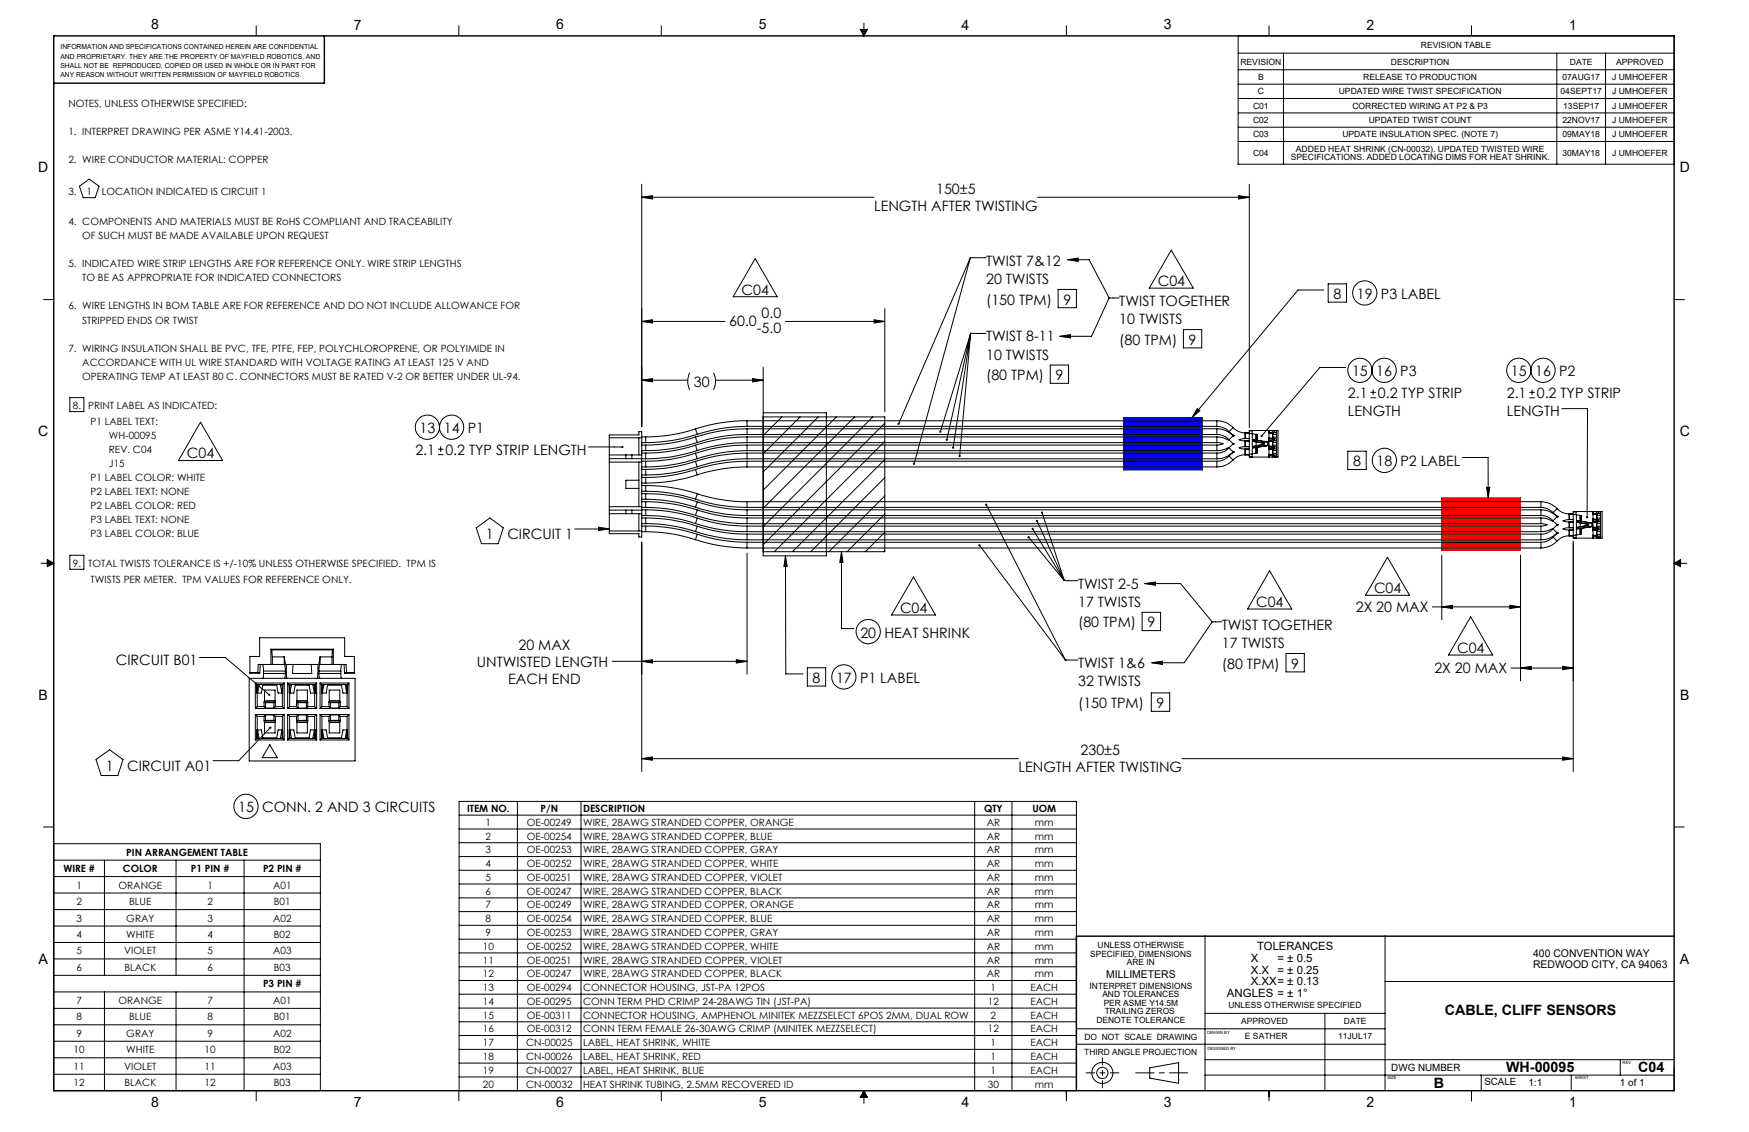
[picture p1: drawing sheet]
<svg xmlns="http://www.w3.org/2000/svg" width="432mm" height="279mm" viewBox="0 0 432 279" stroke-linecap="round" stroke-linejoin="round" font-family="sans-serif">
<g fill="none" stroke="#000" stroke-width=".25">
<path d="M63.3 6.4v2.5M113.3 6.4v2.5M163.3 6.4v2.5M212.4 7.3h1.7l-.8 1.6zM212.7 7.3l.6 1.6M213 7.3l.3 1.6M213.3 5.7v3.2M213.5 7.3l-.2 1.6M213.9 7.3l-.6 1.6M263.3 6.4v2.5M313.3 6.4v2.5M363.3 6.4v2.5"/>
<path d="M158.4 48.7l2.7-.4v.8zM158.4 45.5v59.8M158.4 48.7h57.4M256.2 48.7h52.2M305.8 48.3l2.6 .4-2.6 .4zM308.4 45.5v60.1M10.8 73.9h2.5M413.3 73.9h2.5M188.4 102.9h30v33.3h-30M188.4 101.9h15.6v35.3h-15.6zM188.5 102.9l-.1 .1M193 102.9l-4.6 4.6"/>
<path d="M197.5 102.9l-9.1 9.1M202 102.9l-13.6 13.6M206.5 102.9l-18.1 18.1M211 102.9l-22.6 22.5M215.5 102.9l-27.1 27.1M218.4 104.5l-30 29.9M218.4 108.9l-27.2 27.3M218.4 113.4l-22.7 22.8M218.4 117.9l-18.2 18.3M277.4 103.2h19.4v12.8h-19.4zM10.1 139h3.2M11.7 138.1l1.6 .9-1.6 .9z"/>
<path d="M11.7 138.4l1.6 .6M11.7 138.7l1.6 .3M13.3 139l-1.6 .6M13.3 139l-1.6 .3M158.4 133.8v56.6M184.4 136.5v29.9M218.4 122.4l-13.8 13.8M218.4 126.9l-9.3 9.3M218.4 131.4l-4.8 4.8M218.4 135.9l-.3 .3M356 122.9h19.4v12.9h-19.4zM388.4 133.5v56.9"/>
<path d="M413.3 139h3.2M413.3 139l1.6-.9v1.8zM413.3 139l1.6 .6M413.3 139l1.6 .3M414.9 138.4l-1.6 .6M414.9 138.7l-1.6 .3M151.2 163.2h33.2M158.4 163.2l2.7-.4v.9zM181.8 162.8l2.6 .4-2.6 .5zM158.4 187.3l2.7-.5v.8zM158.4 187.3h93M291.8 187.3h96.6"/>
<path d="M385.8 186.8l2.6 .5-2.6 .3zM10.8 204.1h2.5M413.3 204.1h2.5M297.5 231.1v38.1M341.9 231.1v38.1M265.7 257.7h76.2M265.7 253.9h76.2M297.5 250.1h44.4M327.1 250.1v19.1M341.9 242.3h71.4M63.3 269.2v2.5M113.3 269.2v2.5"/>
<path d="M163.3 269.2v2.5M213.3 269.2v3.1M213.3 269.2l.8 1.6h-1.7zM213.3 269.2l-.6 1.6M213.3 269.2l-.3 1.6M213.3 269.2l.6 1.6M213.3 269.2l.2 1.6M263.3 269.2v2.5M283.8 263.6l7.2-1.3v5.1l-7.2-1.3zM297.5 265.4h115.8M297.5 261.5h115.8M313.3 269.2v2.5"/>
<path d="M363.3 269.2v2.5M365.7 265.4v3.8M387.9 265.4v3.8M400 261.5v3.9M413.3 263.6v5.6"/>
<circle cx="272.2" cy="264.8" r="2.6"/>
<circle cx="272.2" cy="264.8" r="1.38"/>
</g>
<path d="M293.2 264.8h-12.8" fill="none" stroke="#000" stroke-width=".25" stroke-dasharray="15.2 1.3 1.3 1.3" stroke-dashoffset="10.7"/>
<path d="M276.2 264.8h-8.1" fill="none" stroke="#000" stroke-width=".25" stroke-dasharray="15.2 1.3 1.3 1.3" stroke-dashoffset="13.1"/>
<path d="M272.2 268.5v-7.4" fill="none" stroke="#000" stroke-width=".25" stroke-dasharray="15.2 1.3 1.3 1.3" stroke-dashoffset="13.4"/>
<path d="M13.3 8.9h400v260.3h-400zM80.1 8.9v11.6h-66.8M413.3 231.1h-147.6v38.1" fill="none" stroke="#000" stroke-width=".35"/>
<path d="M158.4 187.3l2.7-.5v.8zM385.8 186.8l2.6 .5-2.6 .3zM158.4 48.7l2.7-.4v.8zM305.8 48.3l2.6 .4-2.6 .4zM158.4 163.2l2.7-.4v.9zM181.8 162.8l2.6 .4-2.6 .5z" fill="#000"/>
<path d="M356 122.9h19.4v12.9h-19.4z" fill-rule="evenodd" fill="#f00"/>
<path d="M277.4 103.2h19.4v12.8h-19.4z" fill-rule="evenodd" fill="#00f"/>
<g fill="none" stroke="#000" stroke-width=".25">
<path d="M305.7 8.9h107.6v31.6h-107.6zM305.7 13.1h107.6M305.7 17.2h107.6M316.9 13.1v27.4M384.4 13.1v27.4M396.4 13.1v27.4M305.7 20.8h107.6M305.7 24.3h107.6M305.7 27.9h107.6M305.7 31.4h107.6M305.7 34.9h107.6M19.6 46l2.4-1.8 2.4 1.8-.9 2.8h-3z"/>
<path d="M158.4 79.3l2.7-.4v.8zM158.4 76.2v29.1M158.4 79.3h20.6M186.4 63.8l5.5 9.4h-10.9zM193.9 79.3h24.5M215.8 78.9l2.6 .4-2.6 .4zM218.4 76.2v25.4M239.6 63.6l-13.9 50.9M239.6 63.6h3.8M239.6 63.6l-17.7 41M261.2 71.4h4.5v4.6h-4.5zM263.6 64.1h5.3l4.9 9.4"/>
<path d="M263.6 64.1l2.6-.4v.8zM273.8 73.5l2.5 .1M273.8 73.5l-4.3 9.5h-7.9M289.2 61.7l5.4 9.4h-10.9zM326.8 71.6h-6.3l-26.3 31.6M327.9 70.1h4.5v4.5h-4.5zM17.3 98.1h3.4v3.5h-3.4zM158.4 93.8l2.7-.3v.8zM158.4 93.8h11.4M170.3 92l-.5 1.8v.9l.5 1.5M176.1 92l.5 1.8v1.2l-.5 1.2M176.6 93.8h11.8"/>
<path d="M185.8 93.5l2.6 .3-2.6 .5zM188.4 90.7v10.9M239.6 82.3l-5.8 26.2M239.6 82.3h3.8M239.6 82.3l-7.4 24.2M239.6 82.3l-2.7 30.3M239.6 82.3l-4.3 28.2M259.3 90.1h4.5v4.5h-4.5zM261.6 83l2.7-.4v.8zM292.2 81.4h4.5v4.5h-4.5zM332.2 90.7h-6.3l-14.4 16.9M338.3 98.2h1.4"/>
<path d="M338.3 96.8h1.4M339 96.2v1.3M377.6 98.2h1.3M377.6 96.8h1.3M378.2 96.2v1.3M49.5 104.2l5.5 9.5h-10.9zM108.1 112.2h1.4M108.1 110.9h1.4M108.8 110.2v1.3M145.3 110.3h8.4M150.4 107.4h7.3v-.9h.7v26h-.7v-.8h-7.3zM150.4 112.3h8"/>
<path d="M150.4 114.1h8M150.4 113.2h8M150.4 108.1h8M154.5 112.3v.9M156 112.3v.9M157.7 118.5h-3.2v2h3.2M157.7 108.1v4.2M157.7 114.1v11M158.4 109.3h1M158.4 107.8h1M158.4 109.9h1M158.4 111.2h1"/>
<path d="M158.4 111.8h1M158.4 113.2h1M158.4 113.8h1M158.4 115.3h1M158.4 117.2h1M158.4 115.9h1M158.4 117.8h1M158.4 119.2h1M158.4 119.8h1M159.4 119.8a41.7 41.7 0 0 1 12.8 2.1M159.4 107.8v1.5M159.4 109.9v1.3"/>
<path d="M159.4 111.8v1.4M159.4 113.8v1.5M159.4 115.9v1.3M159.4 117.8v1.4M159.4 119.8v1.4M171.7 105.9a39 39 0 0 1-12.3 1.9M171.7 107.9a39 39 0 0 1-12.3 2M171.7 109.9a40.4 40.4 0 0 1-12.3 1.9M171.7 111.9a39 39 0 0 1-12.3 1.9M171.7 113.9a39 39 0 0 1-12.3 2M171.7 115.9a40.4 40.4 0 0 1-12.3 1.9M171.7 105.9l.5 1.3"/>
<path d="M171.7 107.9l.5 1.3M171.7 109.9l.5 1.3M171.7 111.9l.5 1.3M171.7 113.9l.5 1.3M171.7 115.9l.5 1.3M172.2 107.2a41.7 41.7 0 0 1-12.8 2.1M172.2 109.2a40.3 40.3 0 0 1-12.8 2M172.2 111.2a39 39 0 0 1-12.8 2M172.2 113.2a41.7 41.7 0 0 1-12.8 2.1M172.2 115.2a40.3 40.3 0 0 1-12.8 2M172.2 117.2a39 39 0 0 1-12.8 2M184.4 105.2a39 39 0 0 0-12.2 2"/>
<path d="M184.4 103.9a40.3 40.3 0 0 0-12.7 2M184.4 107.2a39 39 0 0 0-12.2 2M184.4 105.8a41.7 41.7 0 0 0-12.7 2.1M184.4 109.3a40.4 40.4 0 0 0-12.2 1.9M184.4 107.8a39 39 0 0 0-12.7 2.1M184.4 111.2a39 39 0 0 0-12.2 2M184.4 109.9a40.3 40.3 0 0 0-12.7 2M184.4 113.2a39 39 0 0 0-12.2 2M184.4 111.8a41.7 41.7 0 0 0-12.7 2.1M184.4 115.3a40.4 40.4 0 0 0-12.2 1.9M184.4 113.8a41.7 41.7 0 0 0-12.7 2.1M184.4 103.9v1.3"/>
<path d="M184.4 105.8v1.4M184.4 107.8v1.5M184.4 109.9v1.3M184.4 111.8v1.4M184.4 113.8v1.5M184.4 109.3h116M184.4 107.8h116M184.4 105.2h116M184.4 103.9h116M184.4 105.8h116M184.4 107.2h116M184.4 109.9h116"/>
<path d="M184.4 111.2h116M184.4 111.8h116M184.4 113.2h116M184.4 113.8h116M184.4 115.3h116M295.6 100.9l.6 .5-2 1.8zM300.4 105.2a4.3 4.3 0 0 1 3 1.3M300.4 103.9a5.4 5.4 0 0 1 4 1.7M300.4 107.2a4.4 4.4 0 0 1 3.1 1.3l.9-.9M300.4 105.8a5.6 5.6 0 0 1 4 1.8M300.4 109.3l1.6 .2-1.6 .4M300.4 107.8l1.2 .1 1.7 .8 .1-.2 1 1"/>
<path d="M300.4 103.9v1.3M300.4 105.8v1.4M300.4 107.8v1.5M300.4 109.9v1.3M300.4 111.8v1.4M300.4 113.8v1.5M303.4 106.5l1.3 1-.3 .1M303.4 110.5l-.1-.1-1.7 .7-1.2 .1M303.4 110.6a4.1 4.1 0 0 1-3 1.2M303.4 112.6a4.1 4.1 0 0 1-3 1.2M303.4 110.6l1 .9M303.4 112.6l1 .9"/>
<path d="M304.4 105.6a4.1 4.1 0 0 0 3 1.3M304.4 111.5a5.6 5.6 0 0 1-4 1.7M304.4 113.5a5.6 5.6 0 0 1-4 1.8M304.4 111.5h.3l-1.3 1.1M304.4 105.6l-1 .9M304.4 109.6l-1 .9M304.5 109.4l.2 .1-.2 .1zM307.4 108.2l-1.5 .3 1.5 .3M307.4 110.2l-1.5 .3 1.5 .3M307.4 112.3a3.9 3.9 0 0 0-3 1.2M307.4 106.9v1.3M307.4 108.8v1.4"/>
<path d="M307.4 110.8v1.5M307.4 110.8h1M307.4 108.2h1M307.4 106.9h1M307.4 108.8h1M307.4 110.2h1M307.4 112.3h1M308.4 106.3h.7l.1 2.2M308.4 106.3h7.1v6.5h-7.1zM308.4 106.9l1.7 .3M309.2 108.9l.9 .2M309.2 108.9l3 .5"/>
<path d="M309.2 108.9v1.3M309.2 110.6l-.1 2.2h-.7M309.2 108.5l3.8 .7M309.2 108.5l.9 .1M310.1 111.9h.1M310.1 111.9l-1.7 .3M310.1 107.2v1.4M310.1 110.5v1.4M310.1 110.5l-.9 .1M310.1 110.5h.1M310.1 107.2h.1M310.1 108.6h.1"/>
<path d="M310.1 110.5h.3v1.3l-.3 .1M310.1 107.2l.3 .1v1.3h-.3M310.1 109.1l1.8 .3M310.1 110l-.9 .2M310.1 108.6l2.2 .4M310.1 109.1v.9M311.9 109.4h.3M311.9 109.7l-1.8 .3M311.9 109.4v.3M312.2 109.7h-.3M312.2 109.7h.1M312.2 109.4v.3"/>
<path d="M312.2 109.7l-3 .5M312.3 109h.1M312.3 108.9l.1 .1M312.3 108.9l.8 .2M312.3 110.1l-2.2 .4M312.3 108.9v.1M312.3 110.1h.1M312.4 110.1h.1M312.4 109h.1M312.4 110.1h-.1M313 109.2v.7M313 109.9l-3.8 .7"/>
<path d="M313 109.9l.1 .1M313.1 109.1l-.1 .1M313.1 110l-.8 .1M313.1 109.1v.9M313.3 106.3v6.5M313.3 110.2l1 .1M313.3 112.2l1 .1M313.3 106.3v.6M313.3 108.2v.7M313.3 110.2v.7M313.3 112.2v.6M313.3 106.9h.9"/>
<path d="M313.3 108.9h.9M313.3 110.9h.9M313.3 108.3h1.2M313.3 108.2l.8 .1v.5M313.3 106.8h1.8M313.3 110.7h.8M313.3 110.3h.8M313.3 108.7l.8 .1M314.1 106.3v.5l-.8 .1M314.1 110.3v.4M314.1 112.3v.5M314.1 112.3l-.8 .1"/>
<path d="M314.1 112.3h1M314.1 108.8h1M314.1 110.7l.4 .1M314.2 110.1l-.9 .1M314.2 112.1l-.9 .1M314.2 106.9v1.3M314.2 108.9v1.2M314.2 110.9v1.2M314.2 108.2h-.9M314.2 106.9l.1-.1v1.5l-.1-.1M314.2 112.1l.1 .2M314.2 110.1l.1 .2"/>
<path d="M314.2 109.9h.9M314.2 111.2h.9M314.2 107.2h.9M314.2 107.9h.9M314.2 111.9h.9M314.3 108.8l-1 .1M314.3 110.8l-1 .1M314.3 110.8l-.1 .1M314.3 108.8l-.1 .1M314.3 108.8v1.5M314.3 110.8v1.5M314.5 110.3h.6"/>
<path d="M314.5 112.3v.4h.6M314.5 110.8h.6M314.5 108.3v.5M314.5 110.3v.5M314.5 110.3h-.4M315.1 106.3h.1M315.1 112.7v.1M315.1 106.3h-.6v.5M315.1 108.3h-.6M315.1 109.2h-.9M315.2 106.3v6.5M332.7 111.4h4.6v4.5h-4.6z"/>
<path d="M361 112.9h6.4v10M385.6 100.9h6.3l-.1 26.8M17.3 137.1h3.4v3.4h-3.4zM117.6 130.3l3.3-2.5 3.3 2.5-1.2 3.9h-4.1zM147.8 130.1l2.6 .4-2.6 .5zM150.4 130.5l-8.5 .1M150.4 125.1h8M150.4 126.8h8M150.4 125.9h8M150.4 131.1h8M154.5 125.9v.9M156 125.9v.9"/>
<path d="M157.7 126.8v4.3M158.4 121.2h1M158.4 123.8h1M158.4 125.2h1M158.4 125.8h1M158.4 127.2h1M158.4 121.8h1M158.4 123.2h1M158.4 127.8h1M158.4 129.3h1M158.4 129.9h1M158.4 131.2h1"/>
<path d="M159.4 121.2a40.4 40.4 0 0 1 12.3 2M159.4 123.2a41.9 41.9 0 0 1 12.3 2M159.4 121.8a40.3 40.3 0 0 1 12.8 2.1M159.4 125.2a39 39 0 0 1 12.3 2M159.4 123.8a41.7 41.7 0 0 1 12.8 2.1M159.4 127.2a39 39 0 0 1 12.3 2M159.4 125.8a41.7 41.7 0 0 1 12.8 2.1M159.4 129.3a40.4 40.4 0 0 1 12.3 1.9M159.4 127.8a39 39 0 0 1 12.8 2.1M159.4 131.2a39 39 0 0 1 12.3 2M159.4 129.9a40.3 40.3 0 0 1 12.8 2M159.4 121.8v1.4"/>
<path d="M159.4 123.8v1.4M159.4 125.8v1.4M159.4 127.8v1.5M159.4 129.9v1.3M171.7 123.2a39 39 0 0 0 12.7 2M171.7 125.2a41.7 41.7 0 0 0 12.7 2M171.7 127.2a41.7 41.7 0 0 0 12.7 2.1M171.7 129.2a40.3 40.3 0 0 0 12.7 2M171.7 131.2a41.7 41.7 0 0 0 12.7 2M171.7 133.2a41.7 41.7 0 0 0 12.7 2.1M172.2 121.9a40.4 40.4 0 0 0 12.2 1.9M172.2 123.9a39 39 0 0 0 12.2 1.9"/>
<path d="M172.2 125.9a39 39 0 0 0 12.2 1.9M172.2 127.9a39 39 0 0 0 12.2 2M172.2 129.9a40.4 40.4 0 0 0 12.2 1.9M172.2 131.9a39 39 0 0 0 12.2 1.9M172.2 121.9l-.5 1.3M172.2 123.9l-.5 1.3M172.2 125.9l-.5 1.3M172.2 127.9l-.5 1.3M172.2 129.9l-.5 1.3M172.2 131.9l-.5 1.3M184.4 123.8v1.4M184.4 125.8v1.4"/>
<path d="M184.4 127.8v1.5M184.4 129.9v1.3M184.4 131.8v1.4M184.4 133.8v1.5M184.4 123.8h196M184.4 125.2h196M184.4 125.8h196M184.4 127.2h196M184.4 127.8h196M184.4 129.3h196M184.4 129.9h196M184.4 131.2h196"/>
<path d="M184.4 131.8h196M184.4 133.2h196M184.4 133.8h196M184.4 135.3h196M193.9 137.2l.1 29.1h4.2M193.9 137.2l.4 2.6h-.8zM207.8 136.2v19h3.1M207.8 136.2l.3 2.6h-.8zM241.8 134.6l21.2 28.3M243.5 124.6l19.5 38.3M253.9 132.6l8.8 10.7M254.9 130.5l7.8 12.8"/>
<path d="M256 128.6l6.7 14.7M257.3 126.5l5.4 16.8M342.5 137.5l5.5 9.4h-10.9zM356 137.1v15.9M367 120.3h.8l-.4 2.6zM375.4 137.1v31M380.4 125.2a4.3 4.3 0 0 1 3 1.3M380.4 123.8a5.6 5.6 0 0 1 4 1.8M380.4 127.2a4.4 4.4 0 0 1 3.1 1.3l.9-.9M380.4 125.8a5.6 5.6 0 0 1 4 1.8M380.4 129.3l1.6 .2-1.6 .4M380.4 127.8l1.1 .2 1.8 .7 .1-.1 1 .9"/>
<path d="M380.4 123.8v1.4M380.4 125.8v1.4M380.4 127.8v1.5M380.4 129.9v1.3M380.4 131.8v1.4M380.4 133.8v1.5M383.4 126.5l1.3 1-.3 .1M383.4 130.5l-.1-.1-1.8 .7-1.1 .1M383.4 130.6a4.1 4.1 0 0 1-3 1.2M383.4 132.6a4.5 4.5 0 0 1-3 1.2M383.4 130.6l1 .9M383.4 132.6l1 .9"/>
<path d="M384.4 125.6a4.3 4.3 0 0 0 3 1.3M384.4 131.5a5.6 5.6 0 0 1-4 1.7M384.4 133.5a5.6 5.6 0 0 1-4 1.8M384.4 131.5l.3 .1-1.3 1M384.4 125.6l-1 .9M384.4 129.6l-1 .9M384.4 129.5h.3zM387.4 128.2l-1.5 .4 1.5 .2M387.4 130.2l-1.5 .3 1.5 .3M387.4 132.3a4.1 4.1 0 0 0-3 1.2M387.4 126.9v1.3M387.4 128.8v1.4"/>
<path d="M387.4 130.8v1.5M387.4 126.9h1M387.4 128.2h1M387.4 128.8h1M387.4 130.2h1M387.4 130.8h1M387.4 132.3h1M388.4 126.3h7.1v6.5h-7.1zM388.4 134.1v34M388.4 126.9l.8 .1M388.4 126.3h.7v.7M389.1 132v.8h-.7"/>
<path d="M389.2 127v1.5M389.2 128.9v1.3M389.2 130.6v1.4M389.2 132l-.8 .2M389.2 128.5l3.8 .7M389.2 128.9l3 .5M389.2 128.9l.9 .2M389.2 128.5l.9 .1M389.2 127l.9 .2M390.1 127.2v1.4M390.1 130.5v1.4M390.1 130.5l-.9 .1"/>
<path d="M390.1 131.9l-.9 .1M390.1 130.5h.1M390.1 127.2h.1M390.1 131.9h.1M390.1 130.5h.4v1.3l-.4 .1M390.1 127.2l.4 .1v1.3h-.4M390.1 129.1l1.8 .3M390.1 130l-.9 .2M390.1 128.6h.1M390.1 128.6l2.2 .4M390.1 129.1v.9M391.9 129.4h.3"/>
<path d="M391.9 129.7l-1.8 .3M391.9 129.4v.3M392.2 129.6l-.3 .1M392.2 129.6v.1M392.2 129.4v.2M392.2 129.4v.3M392.2 129.7l-3 .5M392.2 129.4h.1M392.3 129h.1M392.3 130.1h.1M392.3 130.1l-2.2 .4M392.3 128.9l.1 .1"/>
<path d="M392.3 128.9l.8 .2M392.3 128.9v.1M392.4 130.1h.1M392.4 130.1h-.1M392.4 129h.1M393 129.2v.7M393 129.9l-3.8 .7M393 129.9l.1 .1M393.1 129.1l-.1 .1M393.1 130l-.8 .1M393.1 129.1v.9M393.3 126.8h1.8"/>
<path d="M393.3 126.3v6.5M393.3 128.3h1.2M393.3 130.7h1.2M393.3 130.4h.8M393.3 128.7l.8 .1M394.1 126.3v.5l-.8 .2 .9-.1M394.1 130.4v.3M394.1 132.3v.5M394.1 132.3l-.8 .1M394.1 132.3h1M394.1 128.8h1M394.2 132.2l-.9-.1 1 .2"/>
<path d="M394.2 126.9v1.2M394.2 128.9v1.2M394.2 131v1.2M394.2 132.2l.1 .1M394.2 130.1h-.9l1 .2M394.2 130.1l.1 .2M394.2 128.1h-.9l.8 .2v.5M394.2 126.9l.1-.1-.1 .3M394.2 131.2h.9M394.2 128l.1 .3-.1-.2M394.2 132l.1 .3M394.2 130l.1 .3"/>
<path d="M394.2 127.9h.9M394.2 131.9h.9M394.2 129.9h.9M394.3 128.8l-1 .1h.9M394.3 130.8l-1 .2h.9M394.3 130.8l-.1 .2M394.3 128.8l-.1 .1M394.3 128.8l-.1 .3M394.3 130.8l-.1 .3M394.5 132.3v.5h.6M394.5 130.3h.6M394.5 128.3v.5"/>
<path d="M394.5 130.3v.4M394.5 130.7l.6 .1M394.5 130.3l-.4 .1M395.1 126.3h.1M395.1 132.8h.1M395.1 126.3h-.6v.5M395.1 128.3h-.6M395.1 127.2h-.9M395.1 129.2h-.9M395.1 126.3v6.5M225.5 142.4l5.5 9.4h-10.9zM262.7 143.3h3.4"/>
<path d="M282 151.1h4.5v4.5h-4.5zM282.6 144h8.9l7.8 9.5M282.6 144l2.7-.3v.8zM299.3 153.5h2.3M299.3 153.5l-6.9 10.1h-8.1M313.4 140.9l5.5 9.4h-10.9zM353.6 149.8h21.8M356 149.8l2.6-.4v.8zM363.1 152.2l5.4 9.5h-10.9zM372.7 149.4l2.7 .4-2.7 .4zM49.2 162.3h6.4l10.9 9.2M61.5 167.4h26.2v20.4h-26.2z"/>
<path d="M61.7 166h1.9M63 168.6h7.2M63 168.6v6.3M63 176.4v6.2M63 174.9h7.2M63 176.4h7.2M63 176.4l.5 .4M63 168.6l.4 .3M63.4 168.9h1.5l-.4 2.2h-.9l.4-2.2M63.4 168.9v2.2M63.4 169.1h.6M63.4 171.1h.1"/>
<path d="M63.5 171.1v-2v5.3M63.5 176.8v5.4v-2M63.5 176.8h1.7M63.5 174.4l-.5 .5M63.5 174.4h1.7M63.6 166l.5 .2M64.1 166.2h-2.4v-4.2h2.4v-4.6h21v4.6h2.4v4.2h-2.4M64.2 164l-.1 2.2M64.8 164l.2 .5 .1 1.1M64.9 169.1h3.4M64.9 169h3.4M65.1 166.2l-.3 1.2"/>
<path d="M65.1 165.6h5.3M65.1 166.2h5.3M65.1 165.6v.6M65.2 174.4l.3 .4M65.2 173.2v1.2M65.2 176.8v1.2M65.2 173.2l.3 .2M65.2 178h2.8M65.2 173.2h2.8M65.3 170.3h2.6v2.6h-2.6zM65.3 178.3h2.6v2.6h-2.6zM65.5 176.5h2.1"/>
<path d="M65.5 176.5l-.3 .3M65.5 174.8h2.1M65.5 173.4h2.1M65.5 177.8h2.1M65.5 173.4v1.4M65.5 176.5v1.3M65.5 177.8l-.3 .2M66.7 179.6l-7.8 8.1h-6.3M66.9 160.2h15.4M66.9 160.2v3.8M66.9 160.2l.2 .2M67.1 160.4l.1 1.7"/>
<path d="M67.1 160.4h15M67.2 162.1v1.9M67.2 162.1h3M67.6 176.5l.4 .3M67.6 177.8l.4 .2M67.6 173.4v1.4M67.6 176.5v1.3M68 176.8h1.7M68 174.4h1.7M68 174.4l-.4 .4M68 173.2v1.2M68 176.8v1.2"/>
<path d="M68 173.2l-.4 .2M69.2 168.9l.4 2.2h-.9l-.4-2.2h1.5M69.3 169.1h.5M69.7 176.8l.1 5.5M69.7 174.4l.5 .5M69.8 168.9l-.1 5.5M70.2 164l.2 .5v1.1M70.2 164h-6.5l-.1 2M70.2 162.1l.3 1.9h8.2l.3-1.9M70.2 162.1v1.9M70.2 168.6v6.3M70.2 176.4v6.2"/>
<path d="M70.2 176.4l-.5 .4M70.2 168.6l-.4 .3M70.4 166.2l-.2 1.2M70.4 165.6v.6M70.7 164v2.4l.2 1M71 168.6h7.2M71 174.9h7.2M71 176.4h7.2M71 168.6v6.3M71 176.4v6.2M71 176.4l.5 .4M71 168.6l.4 .3"/>
<path d="M71.4 168.9h1.5l-.4 2.2h-.9l.4-2.2M71.4 168.9v2.2M71.4 169.1h.5M71.4 171.1h.1M71.4 171.1l.1-2v5.3M71.5 176.8h1.7M71.5 174.4h1.7M71.5 176.8v5.4l-.1-2M71.5 174.4l-.5 .5M72.4 164l-.2 2.2h4.8l-.2-2.2M72.9 169h3.4M72.9 169.1h3.4"/>
<path d="M73.2 174.4l.4 .4M73.2 173.2v1.2M73.2 176.8v1.2M73.2 173.2l.4 .2M73.2 178h2.8M73.2 173.2h2.8M73.3 170.3h2.6v2.6h-2.6zM73.3 178.3h2.6v2.6h-2.6zM73.6 176.5h2M73.6 174.8h2M73.6 176.5l-.4 .3M73.6 173.4v1.4"/>
<path d="M73.6 176.5v1.3M73.6 173.4h2M73.6 177.8h2M73.6 177.8l-.4 .2M75.6 176.5l.4 .3M75.6 173.4v1.4M75.6 176.5v1.3M75.6 177.8l.4 .2M76 176.8h1.7M76 174.4h1.7M76 174.4l-.4 .4M76 173.2v1.2"/>
<path d="M76 176.8v1.2M76 173.2l-.4 .2M77.2 168.9l.4 2.2h-.9l-.4-2.2h1.5M77.3 169.1h.5M77.7 174.4l.5 .5M77.7 176.8v5.4l.1-2M77.8 171.1h.1M77.8 171.1l-.1-2v5.3M77.8 168.9v2.2M78.2 168.6v6.3M78.2 176.4v6.2M78.2 168.6l-.4 .3"/>
<path d="M78.2 176.4l-.5 .4M78.5 164v2.4l-.2 1M78.7 166.2l.3 1.2M78.7 165.6v.6M78.7 165.6h5.4M78.7 166.2h5.4M79 164l-.2 .5-.1 1.1M79 164h6.4l.1 2M79 168.6h7.1M79 174.9h7.1M79 176.4h7.1M79 162.1v1.9"/>
<path d="M79 168.6v6.3M79 176.4v6.2M79 176.4l.5 .4M79 168.6l.4 .3M79 162.1h3M79.4 168.9h1.5l-.4 2.2h-.9l.4-2.2M79.4 168.9v2.2M79.4 169.1h.5M79.4 171.1h.1M79.4 171.1l.1-2v5.3M79.5 176.8h1.7M79.5 174.4h1.7"/>
<path d="M79.5 176.8v5.4l-.1-2M79.5 174.4l-.5 .5M80.9 169h3.4M80.9 169.1h3.4M81.2 174.4l.4 .4M81.2 173.2v1.2M81.2 176.8v1.2M81.2 173.2l.4 .2M81.2 178h2.8M81.2 173.2h2.8M81.3 170.3h2.6v2.6h-2.6zM81.3 178.3h2.6v2.6h-2.6z"/>
<path d="M81.6 176.5h2M81.6 174.8h2M81.6 176.5l-.4 .3M81.6 173.4h2M81.6 177.8h2M81.6 173.4v1.4M81.6 176.5v1.3M81.6 177.8l-.4 .2M82 162.1v1.9M82.1 160.4l-.1 1.7M82.3 160.2v3.8M82.3 160.2l-.2 .2"/>
<path d="M83.6 176.5l.4 .3M83.6 177.8l.4 .2M83.6 173.4v1.4M83.6 176.5v1.3M84 176.8h1.7M84 174.4h1.7M84 174.4l-.4 .4M84 173.2v1.2M84 176.8v1.2M84 173.2l-.4 .2M84.1 166.2l.2 1.2M84.1 165.6v.6"/>
<path d="M84.4 164l-.2 .5-.1 1.1M84.9 164l.2 2.2M85.2 168.9l.4 2.2h-.9l-.4-2.2h1.5M85.2 169.1h.6M85.5 166h2M85.5 166l-.4 .2M85.7 174.4l.4 .5M85.7 176.8v5.4v-2M85.7 171.1h.1M85.7 171.1v-2v5.3M85.8 168.9v2.2M86.1 168.6v6.3"/>
<path d="M86.1 176.4v6.2M86.1 176.4l-.4 .4M86.1 168.6l-.3 .3M199.3 164.8h4.5v4.5h-4.5zM263 162.9h3.1M284.2 171h4.6v4.6h-4.6zM284.3 163.6l2.7-.4v.8zM317.5 161.3h4.5v4.5h-4.5zM373 164.9h15.4M375.4 164.9l2.6-.4v.8zM385.8 164.5l2.6 .4-2.6 .4zM23.7 187.5l3.4-2.4 3.3 2.4-1.3 3.9h-4.1z"/>
<path d="M63 182.6h7.2M63.4 182.3h1.5l-.4-2.1h-.9l.4 2.1M63.4 182.3l-.4 .3M63.4 182.2h.6M63.4 180.2h.1M63.4 180.2v2.1M64.9 182.2h3.4M66.6 183.8l1.8 3.2h-3.7zM69.2 182.3l.4-2.1h-.9l-.4 2.1h1.5M69.3 182.2h.5M69.8 182.3l.4 .3M71 182.6h7.2"/>
<path d="M71.4 182.3h1.5l-.4-2.1h-.9l.4 2.1M71.4 182.2h.5M71.4 182.3l-.4 .3M71.4 180.2h.1M71.4 180.2v2.1M72.9 182.2h3.4M77.2 182.3l.4-2.1h-.9l-.4 2.1h1.5M77.3 182.2h.5M77.8 180.2h.1M77.8 180.2v2.1M77.8 182.3l.4 .3M79 182.6h7.1"/>
<path d="M79.4 182.3h1.5l-.4-2.1h-.9l.4 2.1M79.4 182.2h.5M79.4 182.3l-.4 .3M79.4 180.2h.1M79.4 180.2v2.1M84.3 182.2h-3.4M85.2 182.3l.4-2.1h-.9l-.4 2.1h1.5M85.2 182.2h.6M85.7 180.2h.1M85.8 180.2v2.1M85.8 182.3l.3 .3M113.3 197.8h152.4v71.4h-152.4z"/>
<path d="M127.7 197.8v71.4M143.4 197.8v71.4M240.6 197.8v71.4M249.8 197.8v71.4M13.3 208.2h65.8v61h-65.8zM13.3 212.3h65.8M13.3 216.4h65.8M25.8 212.3v28.4M43.5 212.3v28.4M60.3 212.3v56.9M113.3 201.2h152.4M113.3 204.6h152.4"/>
<path d="M113.3 208h152.4M113.3 211.4h152.4M113.3 214.8h152.4M113.3 218.2h152.4M13.3 220.4h65.8M13.3 224.5h65.8M13.3 228.6h65.8M13.3 232.6h65.8M13.3 236.7h65.8M113.3 221.6h152.4M113.3 225h152.4M113.3 228.4h152.4"/>
<path d="M113.3 231.8h152.4M113.3 235.2h152.4M113.3 238.6h152.4M13.3 240.7h65.8M13.3 244.8h65.8M13.3 248.9h65.8M13.3 252.9h65.8M13.3 257h65.8M25.8 244.8v24.4M43.5 244.8v24.4M113.3 242h152.4M113.3 245.4h152.4"/>
<path d="M113.3 248.8h152.4M113.3 252.2h152.4M113.3 255.6h152.4M113.3 259h152.4M13.3 261.1h65.8M13.3 265.1h65.8M113.3 262.4h152.4M113.3 265.8h152.4"/>
<circle cx="336.9" cy="72.3" r="3"/>
<circle cx="335.8" cy="91.4" r="2.98"/>
<circle cx="341.7" cy="91.4" r="2.98"/>
<circle cx="375" cy="91.4" r="2.98"/>
<circle cx="380.9" cy="91.4" r="2.98"/>
<circle cx="105.5" cy="105.5" r="2.98"/>
<circle cx="111.5" cy="105.5" r="2.98"/>
<circle cx="341.8" cy="113.6" r="2.98"/>
<circle cx="214.4" cy="155.9" r="2.99"/>
<circle cx="208.3" cy="167.1" r="2.99"/>
<circle cx="60.7" cy="199" r="2.99"/>
</g>
<g fill="#000">
<path d="M158.4 79.3l2.7-.4v.8zM215.8 78.9l2.6 .4-2.6 .4zM185.8 93.5l2.6 .3-2.6 .5zM158.4 93.8l2.7-.3v.8zM356 149.8l2.6-.4v.8zM372.7 149.4l2.7 .4-2.7 .4zM385.8 164.5l2.6 .4-2.6 .4zM375.4 164.9l2.6-.4v.8z"/>
<path d="M147.8 130.1l2.6 .4-2.6 .5zM153.5 110.1v.4l.3 .1 .2-.3h-.3h.3l-.2-.2zM311.3 107.4v.4l.2-.2-.2 .2a.28 .28 0 0 0 .4 0 .28 .28 0 0 0 0-.4 .28 .28 0 0 0-.4 0zM391.7 127.5l-.1 .3 .2 .2v-.3v.3l.2-.1 .1-.4zM193.9 137.2l.4 2.6h-.8zM295.6 100.9l.6 .5-2 1.8zM367 120.3h.8l-.4 2.6zM207.8 136.2l.3 2.6h-.8zM243.3 124.3a.27 .27 0 0 0-.1 .4 .27 .27 0 0 0 .4 0 .27 .27 0 0 0-.1-.4h-.2l.2 .3zM241.6 134.4a.26 .26 0 0 0 .2 .4 .26 .26 0 0 0 .3-.3 .26 .26 0 0 0-.4-.1l.1 .2zM221.7 104.4v.4l.2-.2-.1 .2a.27 .27 0 0 0 .3-.3 .27 .27 0 0 0-.4-.1zM225.5 114.3l-.1 .3 .2 .2 .1-.3-.1 .3 .2-.1v-.4zM232 106.3l-.1 .4 .2 .1 .1-.3-.1 .3h.3l-.1-.5zM236.8 112.3l-.2 .3 .3 .2v-.2v.2h.1l.2-.4zM235.2 110.3l-.1 .4 .2 .1v-.3v.3l.2-.1v-.4zM233.6 108.3v.5h.1l.1-.3-.1 .3 .3-.1v-.3zM257.1 126.4a.27 .27 0 0 0 .1 .4 .27 .27 0 0 0 .3-.2 .27 .27 0 0 0-.3-.3l.1 .2zM253.8 132.4a.28 .28 0 0 0 0 .4 .28 .28 0 0 0 .4-.2 .28 .28 0 0 0-.4-.3l.1 .3zM254.8 130.3a.26 .26 0 0 0 0 .5 .26 .26 0 0 0 .4-.2 .26 .26 0 0 0-.4-.3l.1 .2zM255.8 128.3a.28 .28 0 0 0 .1 .5 .28 .28 0 0 0 .4-.2 .28 .28 0 0 0-.4-.3l.1 .3zM66.6 179.4a.27 .27 0 0 0-.1 .4 .27 .27 0 0 0 .4 0 .27 .27 0 0 0 0-.4l-.2 .2 .2-.2zM66.3 171.3l.1 .4h.3l-.2-.2 .2 .2v-.4zM261.6 83l2.7-.4v.8zM263.6 64.1l2.6-.4v.8zM284.3 163.6l2.7-.4v.8zM282.6 144l2.7-.3v.8z"/>
</g>
<g font-size="3.5">
<text x="37.3" y="7.3">8</text>
<text x="87.3" y="7.3">7</text>
<text x="137.3" y="7.3">6</text>
<text x="187.3" y="7.3">5</text>
<text x="237.3" y="7.3">4</text>
<text x="287.4" y="7.3">3</text>
<text x="337.4" y="7.3">2</text>
<text x="387.4" y="7.3">1</text>
<text x="9.4" y="42.5">D</text>
<text x="231.1" y="47.9">150±5</text>
<text x="414.7" y="42.5">D</text>
<text x="215.8" y="52.1">LENGTH AFTER TWISTING</text>
<text x="243.5" y="65.6">TWIST 7&amp;12</text>
<text x="243.5" y="70.1">20 TWISTS</text>
<text x="285.8" y="70.6">C04</text>
<text x="183.1" y="72.7">C04</text>
<text x="243.5" y="75.2">(150 TPM)</text>
<text x="262.5" y="75.2">9</text>
<text x="276.3" y="75.5">TWIST TOGETHER</text>
<text x="329.2" y="73.8">8</text>
<text x="335" y="73.8">19 P3 LABEL</text>
<text x="180" y="80.5">60.0</text>
<text x="186.9" y="82.1">-5.0</text>
<text x="188" y="78.5">0.0</text>
<text x="276.3" y="80">10 TWISTS</text>
<text x="243.5" y="84.2">TWIST 8-11</text>
<text x="243.5" y="88.8">10 TWISTS</text>
<text x="276.3" y="85.1">(80 TPM)</text>
<text x="293.5" y="85.1">9</text>
<text x="171.3" y="95.4">30</text>
<text x="243.5" y="93.8">(80 TPM)</text>
<text x="260.6" y="93.8">9</text>
<text x="333.8" y="92.9">15</text>
<text x="339.8" y="92.9">16 P3</text>
<text x="373" y="92.9">15</text>
<text x="379" y="92.9">16 P2</text>
<text x="332.8" y="98.1">2.1</text>
<text x="340.2" y="98.1">0.2 TYP STRIP</text>
<text x="372" y="98.1">2.1</text>
<text x="379.4" y="98.1">0.2 TYP STRIP</text>
<text x="9.4" y="107.6">C</text>
<text x="103.6" y="106.9">13</text>
<text x="109.6" y="106.9">14 P1</text>
<text x="332.8" y="102.7">LENGTH</text>
<text x="372" y="102.7">LENGTH</text>
<text x="414.7" y="107.7">C</text>
<text x="46.2" y="113.1">C04</text>
<text x="102.5" y="112.2">2.1</text>
<text x="109.9" y="112.2">0.2 TYP STRIP LENGTH</text>
<text x="334.1" y="115.1">8</text>
<text x="339.8" y="115.1">18 P2 LABEL</text>
<text x="120" y="133.2">1</text>
<text x="125.3" y="133.2">CIRCUIT 1</text>
<text x="266.2" y="145.3">TWIST 2-5</text>
<text x="266.2" y="149.8">17 TWISTS</text>
<text x="310.1" y="149.8">C04</text>
<text x="339.2" y="146.4">C04</text>
<text x="222.2" y="151.3">C04</text>
<text x="266.2" y="154.9">(80 TPM)</text>
<text x="283.3" y="154.9">9</text>
<text x="301.7" y="155.5">TWIST TOGETHER</text>
<text x="334.7" y="151.1">2X 20 MAX</text>
<text x="128" y="160.4">20 MAX</text>
<text x="212.4" y="157.4">20 HEAT SHRINK</text>
<text x="301.7" y="160">17 TWISTS</text>
<text x="359.7" y="161.1">C04</text>
<text x="28.6" y="164.1">CIRCUIT B01</text>
<text x="117.7" y="164.6">UNTWISTED LENGTH</text>
<text x="266.2" y="164.9">TWIST 1&amp;6</text>
<text x="301.7" y="165">(80 TPM)</text>
<text x="318.8" y="165">9</text>
<text x="354.1" y="166.2">2X 20 MAX</text>
<text x="9.5" y="172.7">B</text>
<text x="125.5" y="168.8">EACH END</text>
<text x="200.6" y="168.6">8</text>
<text x="206.4" y="168.6">17 P1 LABEL</text>
<text x="266.2" y="169.4">32 TWISTS</text>
<text x="414.8" y="172.8">B</text>
<text x="266.2" y="174.8">(150 TPM)</text>
<text x="285.6" y="174.8">9</text>
<text x="26.1" y="190.4">1</text>
<text x="31.4" y="190.4">CIRCUIT A01</text>
<text x="251.5" y="190.7">LENGTH AFTER TWISTING</text>
<text x="266.8" y="186.5">230±5</text>
<text x="58.8" y="200.5">15 CONN. 2 AND 3 CIRCUITS</text>
<text x="9.5" y="237.9">A</text>
<text x="414.8" y="237.9">A</text>
<text x="356.7" y="250.5">CABLE, CLIFF SENSORS</text>
<text x="354" y="268.5">B</text>
<text x="371.8" y="264.6">WH-00095</text>
<text x="404.5" y="264.7">C04</text>
<text x="37.3" y="273.2">8</text>
<text x="87.3" y="273.1">7</text>
<text x="137.3" y="273.2">6</text>
<text x="187.3" y="273.1">5</text>
<text x="237.3" y="273.2">4</text>
<text x="287.4" y="273.2">3</text>
<text x="337.4" y="273.2">2</text>
<text x="387.4" y="273.2">1</text>
</g>
<g font-size="2.8">
<text x="308.8" y="237.5">X</text>
<text x="310.4" y="234.6">TOLERANCES</text>
<text x="315.4" y="237.5">= ± 0.5</text>
<text x="308.8" y="243.2">X.XX= ± 0.13</text>
<text x="308.8" y="240.3">X.X</text>
<text x="315.4" y="240.3">= ± 0.25</text>
<text x="302.9" y="246.1">ANGLES = ± 1°</text>
</g>
<g font-size="2.6">
<text x="378.5" y="238.9">REDWOOD CITY, CA 94063</text>
<text x="378.5" y="236.1">400 CONVENTION WAY</text>
<text x="273.1" y="241.4">MILLIMETERS</text>
</g>
<g font-size="2.5">
<text x="16.9" y="26.3">NOTES, UNLESS OTHERWISE SPECIFIED:</text>
<text x="16.9" y="33.2">1. INTERPRET DRAWING PER ASME Y14.41-2003.</text>
<text x="16.9" y="40.2">2. WIRE CONDUCTOR MATERIAL: COPPER</text>
<text x="16.9" y="48.2">3.</text>
<text x="21.4" y="48.2">1</text>
<text x="25.1" y="48.2">LOCATION INDICATED IS CIRCUIT 1</text>
<text x="16.9" y="55.6">4. COMPONENTS AND MATERIALS MUST BE RoHS COMPLIANT AND TRACEABILITY</text>
<text x="20.3" y="59">OF SUCH MUST BE MADE AVAILABLE UPON REQUEST</text>
<text x="16.9" y="66">5. INDICATED WIRE STRIP LENGTHS ARE FOR REFERENCE ONLY. WIRE STRIP LENGTHS</text>
<text x="20.3" y="69.4">TO BE AS APPROPRIATE FOR INDICATED CONNECTORS</text>
<text x="16.9" y="76.4">6. WIRE LENGTHS IN BOM TABLE ARE FOR REFERENCE AND DO NOT INCLUDE ALLOWANCE FOR</text>
<text x="20.3" y="79.9">STRIPPED ENDS OR TWIST</text>
<text x="16.9" y="86.8">7. WIRING INSULATION SHALL BE PVC, TFE, PTFE, FEP, POLYCHLOROPRENE, OR POLYIMIDE IN</text>
<text x="20.3" y="93.7">OPERATING TEMP AT LEAST 80 C. CONNECTORS MUST BE RATED V-2 OR BETTER UNDER UL-94.</text>
<text x="20.3" y="90.3">ACCORDANCE WITH UL WIRE STANDARD WITH VOLTAGE RATING AT LEAST 125 V AND</text>
<text x="18" y="101">8.</text>
<text x="21.8" y="101">PRINT LABEL AS INDICATED:</text>
<text x="22.4" y="104.9">P1 LABEL TEXT:</text>
<text x="26.9" y="108.4">WH-00095</text>
<text x="26.9" y="111.8">REV. C04</text>
<text x="22.4" y="118.8">P1 LABEL COLOR: WHITE</text>
<text x="26.9" y="115.3">J15</text>
<text x="22.4" y="122.2">P2 LABEL TEXT: NONE</text>
<text x="22.4" y="125.7">P2 LABEL COLOR: RED</text>
<text x="22.4" y="129.2">P3 LABEL TEXT: NONE</text>
<text x="22.4" y="132.6">P3 LABEL COLOR: BLUE</text>
<text x="18" y="140">9.</text>
<text x="21.8" y="140">TOTAL TWISTS TOLERANCE IS +/-10% UNLESS OTHERWISE SPECIFIED. TPM IS</text>
<text x="22.4" y="143.8">TWISTS PER METER. TPM VALUES FOR REFERENCE ONLY.</text>
<text x="115.3" y="200.4">ITEM NO.</text>
<text x="119.9" y="203.8">1</text>
<text x="130" y="203.8">OE-00249</text>
<text x="133.4" y="200.4">P/N</text>
<text x="144" y="200.4">DESCRIPTION</text>
<text x="144" y="203.8">WIRE, 28AWG STRANDED COPPER, ORANGE</text>
<text x="242.9" y="200.4">QTY</text>
<text x="243.6" y="203.8">AR</text>
<text x="254.9" y="200.4">UOM</text>
<text x="255.5" y="203.8">mm</text>
<text x="119.9" y="207.2">2</text>
<text x="130" y="207.2">OE-00254</text>
<text x="144" y="207.2">WIRE, 28AWG STRANDED COPPER, BLUE</text>
<text x="243.6" y="207.2">AR</text>
<text x="255.5" y="207.2">mm</text>
<text x="15.6" y="215.3">WIRE #</text>
<text x="30.4" y="215.3">COLOR</text>
<text x="31.2" y="211.2">PIN ARRANGEMENT TABLE</text>
<text x="47.1" y="215.3">P1 PIN #</text>
<text x="64.9" y="215.3">P2 PIN #</text>
<text x="119.9" y="210.6">3</text>
<text x="119.9" y="214">4</text>
<text x="130" y="210.6">OE-00253</text>
<text x="130" y="214">OE-00252</text>
<text x="144" y="210.6">WIRE, 28AWG STRANDED COPPER, GRAY</text>
<text x="144" y="214">WIRE, 28AWG STRANDED COPPER, WHITE</text>
<text x="243.6" y="210.6">AR</text>
<text x="243.6" y="214">AR</text>
<text x="255.5" y="210.6">mm</text>
<text x="255.5" y="214">mm</text>
<text x="18.9" y="219.3">1</text>
<text x="29.3" y="219.3">ORANGE</text>
<text x="51.2" y="219.3">1</text>
<text x="67.4" y="219.3">A01</text>
<text x="119.9" y="217.4">5</text>
<text x="119.9" y="220.8">6</text>
<text x="130" y="217.4">OE-00251</text>
<text x="130" y="220.8">OE-00247</text>
<text x="144" y="217.4">WIRE, 28AWG STRANDED COPPER, VIOLET</text>
<text x="144" y="220.8">WIRE, 28AWG STRANDED COPPER, BLACK</text>
<text x="243.6" y="217.4">AR</text>
<text x="243.6" y="220.8">AR</text>
<text x="255.5" y="217.4">mm</text>
<text x="255.5" y="220.8">mm</text>
<text x="18.9" y="223.4">2</text>
<text x="18.9" y="227.5">3</text>
<text x="31.2" y="227.5">GRAY</text>
<text x="31.9" y="223.4">BLUE</text>
<text x="51.2" y="227.5">3</text>
<text x="51.2" y="223.4">2</text>
<text x="67.4" y="227.5">A02</text>
<text x="67.6" y="223.4">B01</text>
<text x="119.9" y="224.2">7</text>
<text x="119.9" y="227.6">8</text>
<text x="130" y="224.2">OE-00249</text>
<text x="130" y="227.6">OE-00254</text>
<text x="144" y="224.2">WIRE, 28AWG STRANDED COPPER, ORANGE</text>
<text x="144" y="227.6">WIRE, 28AWG STRANDED COPPER, BLUE</text>
<text x="243.6" y="224.2">AR</text>
<text x="243.6" y="227.6">AR</text>
<text x="255.5" y="224.2">mm</text>
<text x="255.5" y="227.6">mm</text>
<text x="18.9" y="231.5">4</text>
<text x="31.2" y="231.5">WHITE</text>
<text x="51.2" y="231.5">4</text>
<text x="67.6" y="231.5">B02</text>
<text x="119.9" y="231">9</text>
<text x="130" y="231">OE-00253</text>
<text x="144" y="231">WIRE, 28AWG STRANDED COPPER, GRAY</text>
<text x="243.6" y="231">AR</text>
<text x="255.5" y="231">mm</text>
<text x="18.9" y="235.6">5</text>
<text x="18.9" y="239.6">6</text>
<text x="30.7" y="235.6">VIOLET</text>
<text x="30.7" y="239.6">BLACK</text>
<text x="51.2" y="235.6">5</text>
<text x="51.2" y="239.6">6</text>
<text x="67.4" y="235.6">A03</text>
<text x="67.6" y="239.6">B03</text>
<text x="119.2" y="234.4">10</text>
<text x="119.2" y="237.8">11</text>
<text x="130" y="234.4">OE-00252</text>
<text x="130" y="237.8">OE-00251</text>
<text x="144" y="234.4">WIRE, 28AWG STRANDED COPPER, WHITE</text>
<text x="144" y="237.8">WIRE, 28AWG STRANDED COPPER, VIOLET</text>
<text x="243.6" y="234.4">AR</text>
<text x="243.6" y="237.8">AR</text>
<text x="255.5" y="234.4">mm</text>
<text x="255.5" y="237.8">mm</text>
<text x="64.9" y="243.7">P3 PIN #</text>
<text x="119.2" y="241.2">12</text>
<text x="119.2" y="244.6">13</text>
<text x="130" y="241.2">OE-00247</text>
<text x="130" y="244.6">OE-00294</text>
<text x="144" y="241.2">WIRE, 28AWG STRANDED COPPER, BLACK</text>
<text x="144" y="244.6">CONNECTOR HOUSING, JST-PA 12POS</text>
<text x="243.6" y="241.2">AR</text>
<text x="244.6" y="244.6">1</text>
<text x="254.4" y="244.6">EACH</text>
<text x="255.5" y="241.2">mm</text>
<text x="18.9" y="247.8">7</text>
<text x="18.9" y="251.8">8</text>
<text x="29.3" y="247.8">ORANGE</text>
<text x="31.9" y="251.8">BLUE</text>
<text x="51.2" y="247.8">7</text>
<text x="51.2" y="251.8">8</text>
<text x="67.4" y="247.8">A01</text>
<text x="67.6" y="251.8">B01</text>
<text x="119.2" y="248">14</text>
<text x="119.2" y="251.4">15</text>
<text x="130" y="248">OE-00295</text>
<text x="130" y="251.4">OE-00311</text>
<text x="144" y="248">CONN TERM PHD CRIMP 24-28AWG TIN (JST-PA)</text>
<text x="144" y="251.4">CONNECTOR HOUSING, AMPHENOL MINITEK MEZZSELECT 6POS 2MM, DUAL ROW</text>
<text x="243.9" y="248">12</text>
<text x="244.6" y="251.4">2</text>
<text x="254.4" y="248">EACH</text>
<text x="254.4" y="251.4">EACH</text>
<text x="18.9" y="255.9">9</text>
<text x="31.2" y="255.9">GRAY</text>
<text x="51.2" y="255.9">9</text>
<text x="67.4" y="255.9">A02</text>
<text x="119.2" y="254.8">16</text>
<text x="130" y="254.8">OE-00312</text>
<text x="144" y="254.8">CONN TERM FEMALE 26-30AWG CRIMP (MINITEK MEZZSELECT)</text>
<text x="243.9" y="254.8">12</text>
<text x="254.4" y="254.8">EACH</text>
<text x="18.2" y="260">10</text>
<text x="31.2" y="260">WHITE</text>
<text x="50.5" y="260">10</text>
<text x="67.6" y="260">B02</text>
<text x="119.2" y="258.2">17</text>
<text x="119.2" y="261.6">18</text>
<text x="129.9" y="258.2">CN-00025</text>
<text x="129.9" y="261.6">CN-00026</text>
<text x="144" y="258.2">LABEL, HEAT SHRINK, WHITE</text>
<text x="144" y="261.6">LABEL, HEAT SHRINK, RED</text>
<text x="244.6" y="258.2">1</text>
<text x="244.6" y="261.6">1</text>
<text x="254.4" y="258.2">EACH</text>
<text x="254.4" y="261.6">EACH</text>
<text x="18.2" y="264">11</text>
<text x="18.2" y="268.1">12</text>
<text x="30.7" y="264">VIOLET</text>
<text x="30.7" y="268.1">BLACK</text>
<text x="50.5" y="264">11</text>
<text x="50.5" y="268.1">12</text>
<text x="67.4" y="264">A03</text>
<text x="67.6" y="268.1">B03</text>
<text x="119.2" y="265">19</text>
<text x="119.2" y="268.4">20</text>
<text x="129.9" y="265">CN-00027</text>
<text x="129.9" y="268.4">CN-00032</text>
<text x="144" y="265">LABEL, HEAT SHRINK, BLUE</text>
<text x="144" y="268.4">HEAT SHRINK TUBING, 2.5MM RECOVERED ID</text>
<text x="243.9" y="268.4">30</text>
<text x="244.6" y="265">1</text>
<text x="254.4" y="265">EACH</text>
<text x="255.5" y="268.4">mm</text>
<text x="343.5" y="264.3">DWG NUMBER</text>
<text x="377.3" y="268.1">1:1</text>
<text x="399.9" y="268.1">1 of 1</text>
</g>
<text font-size="2.4" x="366.5" y="267.8">SCALE</text>
<g font-size="2.1">
<text x="350.8" y="11.8">REVISION TABLE</text>
<text x="306.2" y="15.9">REVISION</text>
<text x="343.4" y="15.9">DESCRIPTION</text>
<text x="387.6" y="15.9">DATE</text>
<text x="399" y="15.9">APPROVED</text>
<text x="310.5" y="23.3">C</text>
<text x="310.6" y="19.8">B</text>
<text x="330.5" y="23.3">UPDATED WIRE TWIST SPECIFICATION</text>
<text x="336.6" y="19.8">RELEASE TO PRODUCTION</text>
<text x="385.3" y="23.3">04SEPT17</text>
<text x="385.7" y="19.8">07AUG17</text>
<text x="398" y="23.3">J UMHOEFER</text>
<text x="398" y="19.8">J UMHOEFER</text>
<text x="309.4" y="26.9">C01</text>
<text x="333.9" y="26.9">CORRECTED WIRING AT P2 &amp; P3</text>
<text x="385.9" y="26.9">13SEP17</text>
<text x="398" y="26.9">J UMHOEFER</text>
<text x="309.4" y="30.4">C02</text>
<text x="309.4" y="33.9">C03</text>
<text x="331.4" y="33.9">UPDATE INSULATION SPEC. (NOTE 7)</text>
<text x="337.9" y="30.4">UPDATED TWIST COUNT</text>
<text x="385.7" y="30.4">22NOV17</text>
<text x="385.7" y="33.9">09MAY18</text>
<text x="398" y="30.4">J UMHOEFER</text>
<text x="398" y="33.9">J UMHOEFER</text>
<text x="309.4" y="38.5">C04</text>
<text x="318.6" y="39.5">SPECIFICATIONS. ADDED LOCATING DIMS FOR HEAT SHRINK.</text>
<text x="319.9" y="37.4">ADDED HEAT SHRINK (CN-00032). UPDATED TWISTED WIRE</text>
<text x="385.7" y="38.5">30MAY18</text>
<text x="398" y="38.5">J UMHOEFER</text>
<text x="269.2" y="236.1">SPECIFIED, DIMENSIONS</text>
<text x="271" y="234">UNLESS OTHERWISE</text>
<text x="278.2" y="238.3">ARE IN</text>
<text x="269" y="244">INTERPRET DIMENSIONS</text>
<text x="272.2" y="246.1">AND TOLERANCES</text>
<text x="272.5" y="248.2">PER ASME Y14.5M</text>
<text x="272.8" y="250.4">TRAILING ZEROS</text>
<text x="303.3" y="248.8">UNLESS OTHERWISE SPECIFIED</text>
<text x="267.7" y="256.6">DO NOT SCALE DRAWING</text>
<text x="270.7" y="252.5">DENOTE TOLERANCE</text>
<text x="306.4" y="252.7">APPROVED</text>
<text x="307.3" y="256.4">E SATHER</text>
<text x="330.4" y="256.4">11JUL17</text>
<text x="331.8" y="252.7">DATE</text>
<text x="267.7" y="260.3">THIRD ANGLE PROJECTION</text>
</g>
<g font-size="1.7">
<text x="14.9" y="12.2">INFORMATION AND SPECIFICATIONS CONTAINED HEREIN ARE CONFIDENTIAL</text>
<text x="14.9" y="14.5">AND PROPRIETARY. THEY ARE THE PROPERTY OF MAYFIELD ROBOTICS, AND</text>
<text x="14.9" y="16.7">SHALL NOT BE REPRODUCED, COPIED OR USED IN WHOLE OR IN PART FOR</text>
<text x="14.9" y="19">ANY REASON WITHOUT WRITTEN PERMISSION OF MAYFIELD ROBOTICS.</text>
</g>
<g font-size="1.1">
<text x="298" y="255.2">DRAWN BY</text>
<text x="298.1" y="259.2">DESIGNED BY</text>
<text x="400.6" y="262.6">REV</text>
<text x="342.5" y="266.3">SIZE</text>
<text x="388.8" y="266.4">SHEET</text>
</g>
</svg>
